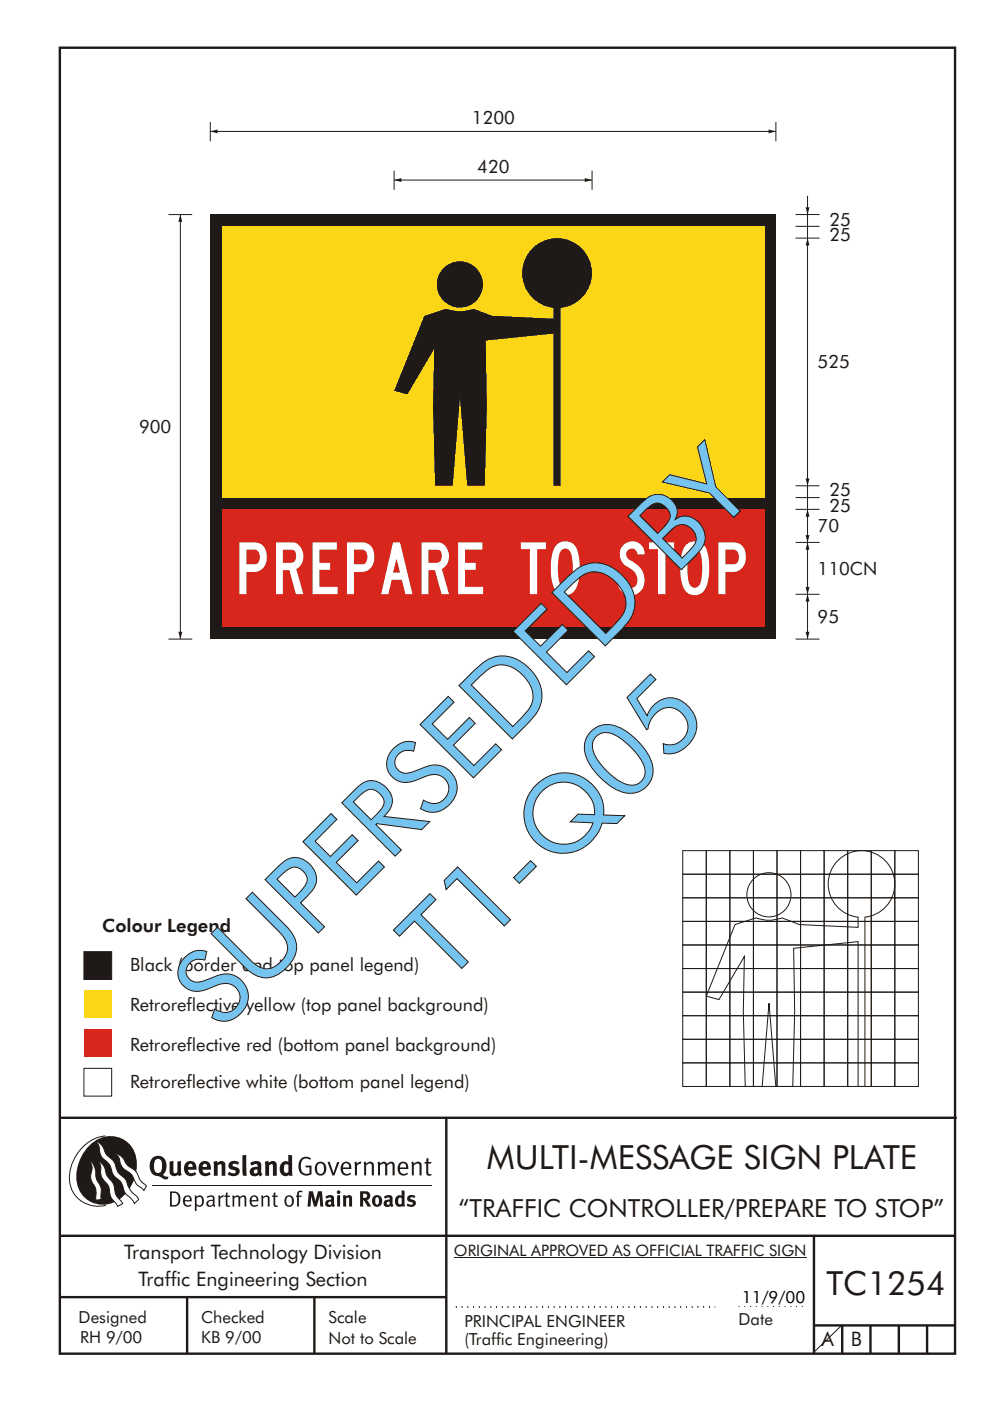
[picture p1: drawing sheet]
<svg xmlns="http://www.w3.org/2000/svg" width="210mm" height="297mm" viewBox="0 0 210 297" stroke-linecap="round" stroke-linejoin="round" font-family="sans-serif">
<g fill="none" stroke="#1f1a17" stroke-width=".51">
<path d="M12.7 10.1h189.9v276.9h-189.9zM12.7 237h190.3M94.7 236.9v50.1M12.7 262h190M12.7 275h82M39.7 275v12M66.7 275v12M172.7 262v25M172.7 281h30M178.7 281v6M184.7 281v6M190.7 281v6"/>
<path d="M196.7 281v6"/>
</g>
<path d="M96.7 277h55M96.7 277.2h55M156.7 277h14" fill="none" stroke="#1f1a17" stroke-width=".21" stroke-dasharray=".2 1" stroke-linecap="butt"/>
<path d="M17.8 201.8h5.9v5.9h-5.9z" fill-rule="evenodd" fill="#1f1a17" stroke="#1f1a17" stroke-width=".21"/>
<path d="M96.3 266.7h74.7" fill="none" stroke="#1f1a17" stroke-width=".21"/>
<path d="M17.8 210h5.9v5.9h-5.9z" fill="#fad617"/>
<g fill="#1f1a17">
<path d="M63.9 245.6a1.61 1.61 0 0 1 2.1 0l-.2 .3a1.17 1.17 0 0 0-1.4-.2 1.17 1.17 0 0 0-.6 1.3 1.42 1.42 0 0 0 1.2 1.9l.7-.2v-1.2h-.8l-.1-.4h1.3v1.9a1.82 1.82 0 0 1-2.2-.1 1.82 1.82 0 0 1-.6-2.1l.2-.7z" fill-rule="evenodd"/>
<path d="M67.3 246.5a1.77 1.77 0 0 0 .3 2.7 1.39 1.39 0 0 0 1.4-.5 1.39 1.39 0 0 0 .2-1.5 1.19 1.19 0 0 0-1.9-.7zM67.5 246.8a.83 .83 0 0 1 1 .1 .83 .83 0 0 1 .2 1 .75 .75 0 0 1-.6 1 .75 .75 0 0 1-.8-.8v-.9z" fill-rule="evenodd"/>
<path d="M69.5 246.4l.4-.1 .9 2.4 .7-2.3h.5l-1.1 2.8h-.4z" fill-rule="evenodd"/>
<path d="M72.6 246.7a1.74 1.74 0 0 0 .5 2.5h.9l.5-.3-.2-.3a.89 .89 0 0 1-1.1 .2 .89 .89 0 0 1-.4-.9h1.7a1.15 1.15 0 0 0-.4-1.4 1.15 1.15 0 0 0-1.5 .2zM73 246.9a.67 .67 0 0 1 .8-.2 .67 .67 0 0 1 .3 .8h-1.3z" fill-rule="evenodd"/>
<path d="M75.2 246.4l.4-.1 .1 .4 .5-.4h.5l-.2 .5a.61 .61 0 0 0-.8 .6v1.8h-.4z" fill-rule="evenodd"/>
<path d="M77.1 246.4l.5-.1 .1 .4a.89 .89 0 0 1 .9-.4 .89 .89 0 0 1 .7 .7v2.2h-.4v-2.2l-.1-.2-.3-.1-.8 .4v2.1h-.4z" fill-rule="evenodd"/>
<path d="M80.1 246.4l.4-.1 .1 .4a.83 .83 0 0 1 .8-.4 .83 .83 0 0 1 .7 .5 .86 .86 0 0 1 .9-.5 .86 .86 0 0 1 .7 .7v2.2h-.4l-.1-2.3a.5 .5 0 0 0-.8 0l-.2 .2v2.1h-.5v-2.2l-.3-.3-.8 .4v2.1h-.4z" fill-rule="evenodd"/>
<path d="M84.7 246.7a1.74 1.74 0 0 0 .5 2.5h.9l.5-.3-.2-.3a.89 .89 0 0 1-1.1 .2 .89 .89 0 0 1-.4-.9h1.7a1.15 1.15 0 0 0-.5-1.4 1.15 1.15 0 0 0-1.4 .2zM85 246.9a.67 .67 0 0 1 .9-.2 .67 .67 0 0 1 .3 .8h-1.3z" fill-rule="evenodd"/>
<path d="M87.3 246.4l.4-.1 .1 .4a.89 .89 0 0 1 .9-.4 .89 .89 0 0 1 .8 .7v2.2h-.5v-2.2l-.1-.2-.3-.1-.8 .4v2.1h-.4z" fill-rule="evenodd"/>
<path d="M90.5 245.6l.4-.1v.9h.7l-.2 .3h-.5v2.1l.1 .1h.5l.1 .3a.71 .71 0 0 1-1.2-.6v-1.9h-.3v-.3h.3z" fill-rule="evenodd"/>
<path d="M36 246.3l.8-.2v2a.46 .46 0 0 0 .2 .6 .46 .46 0 0 0 .6-.2v-2.2l.8-.2v2.4l.2 .5-.6 .4-.2-.3a1.03 1.03 0 0 1-1.2 .2 1.03 1.03 0 0 1-.6-1z" fill-rule="evenodd"/>
<path d="M39.4 246.6a1.64 1.64 0 0 0 0 2.3 1.64 1.64 0 0 0 2.3 .1l-.4-.5a.78 .78 0 0 1-.9 .3 .78 .78 0 0 1-.5-.8h1.8a1.37 1.37 0 0 0-.6-1.6 1.37 1.37 0 0 0-1.7 .2zM40.1 246.9a.48 .48 0 0 1 .6-.1 .48 .48 0 0 1 .2 .6h-1z" fill-rule="evenodd"/>
<path d="M42.5 246.6a1.65 1.65 0 0 0-.2 2 1.65 1.65 0 0 0 1.9 .7l.5-.3-.3-.5a.78 .78 0 0 1-.9 .3 .78 .78 0 0 1-.5-.8h1.8a1.37 1.37 0 0 0-.6-1.6 1.37 1.37 0 0 0-1.7 .2zM43.1 246.9a.48 .48 0 0 1 .6-.1 .48 .48 0 0 1 .2 .6h-.9z" fill-rule="evenodd"/>
<path d="M45.3 246.3l.7-.2 .1 .4a.95 .95 0 0 1 1-.3 .95 .95 0 0 1 .7 .8v2.3h-.8v-2.3l-.3-.2-.5 .3v2.2h-.8z" fill-rule="evenodd"/>
<path d="M48.7 246.5a1.73 1.73 0 0 1 2-.1l-.2 .6-.6-.2a.42 .42 0 0 0-.6 .2l.2 .3a1.23 1.23 0 0 1 1.4 1 1.47 1.47 0 0 1-2.3 .9l-.3-.2 .3-.6 .7 .4a.47 .47 0 0 0 .7-.4 .87 .87 0 0 0-1-.5l-.4-.2-.1-.4z" fill-rule="evenodd"/>
<path d="M53.1 246.6l.3 .6 .3-.2a.62 .62 0 0 1 .9 0l.1 .4a1.21 1.21 0 0 0-1.4 .3 1.21 1.21 0 0 0-.1 1.3 1.19 1.19 0 0 0 1.7 .1l.4 .3 .4-.4-.3-.4v-1.4a.96 .96 0 0 0-1.3-1zM54 248l.6-.1v.7a.43 .43 0 0 1-.6 .1 .43 .43 0 0 1 0-.7z" fill-rule="evenodd"/>
<path d="M56.2 246.3l.7-.2 .1 .4a.95 .95 0 0 1 1.1-.3 .95 .95 0 0 1 .6 .8v2.3h-.8v-2.3l-.2-.2-.6 .3v2.2h-.8z" fill-rule="evenodd"/>
<path d="M61.2 244.8v1.5a1.29 1.29 0 0 0-1.4 .2 1.29 1.29 0 0 0-.5 1.3 1.24 1.24 0 0 0 .6 1.4 1.24 1.24 0 0 0 1.4-.1l.1 .2h.7l-.1-4.3zM60.5 246.9l.4-.1 .3 .2v1.5l-.3 .1a.48 .48 0 0 1-.6-.4 1.52 1.52 0 0 1 .2-1.3z" fill-rule="evenodd"/>
<path d="M51.4 245l.8-.2 .2 4.5h-.8l-.1-.2z" fill-rule="evenodd"/>
</g>
<path d="M22.4 240.8a9 9 0 0 0-7.4 10.9 6.2 6.2 0 0 0 7.5 3.8M32.2 251.4h59.4" fill="none" stroke="#1f1a17" stroke-width=".21"/>
<path d="M19.1 242.7a5.7 5.7 0 0 1 6.5-1.4 5.7 5.7 0 0 1 3.4 5.7 8.6 8.6 0 0 1-6.2 8.3 5.7 5.7 0 0 1-6.5-7 9.9 9.9 0 0 1 2.8-5.6z" fill-rule="evenodd" fill="#1f1a17"/>
<path d="M24.5 244.5a3.1 3.1 0 0 1 2.3 2.2l.7 .7a3.2 3.2 0 0 1 2 2.4l.4 .6 1.2 1.1-.6 .9-.2-.3a3.5 3.5 0 0 1-1.9-2.1 3.8 3.8 0 0 0-2.1-2.1 3.5 3.5 0 0 1-1-2.3zM20.4 241.9a3.4 3.4 0 0 1 1.9 2.5l.7 .8a3.3 3.3 0 0 1 1.7 2.6 4.4 4.4 0 0 0 1.7 2l.3 .3a6.1 6.1 0 0 0 2.5 3.7l.2 .5-.9 .9a6.1 6.1 0 0 0-1.9-2.2l-.4-.8a3.6 3.6 0 0 0-1.9-2.8l-.6-1a3.6 3.6 0 0 0-1.9-2.8 3.7 3.7 0 0 1-.8-2.4zM21 246.1a3.4 3.4 0 0 1 1.5 2.8l.6 .9a3.8 3.8 0 0 1 1.4 3.1l.3 .7 1.2 1.6-1 .6-.5-.8a3.2 3.2 0 0 1-1.3-2.8 4.3 4.3 0 0 0-1.4-2.2 4.7 4.7 0 0 1-.5-2.9zM19.2 246.1a5.1 5.1 0 0 1 1.2 3.7l.3 .7a3.1 3.1 0 0 1 .7 3l.1 .8-1.1 .2-.1-.8a3.5 3.5 0 0 0-.9-3.2 3.6 3.6 0 0 1 .1-2.6z" fill-rule="evenodd" fill="#fff" stroke="#1f1a17" stroke-width=".21"/>
<g fill="#1f1a17">
<path d="M32.4 245.5a2.51 2.51 0 0 0 .4 3.7l.8 .1a2.78 2.78 0 0 0 2 .7l.2-.5h-.6l-.7-.4a2.56 2.56 0 0 0 0-3.8 1.83 1.83 0 0 0-2.1 .2zM33 245.9a.87 .87 0 0 1 1 0 .87 .87 0 0 1 .4 .9v.4a1.17 1.17 0 0 1-.9 1.5l-.3-.1a2.38 2.38 0 0 1-.2-2.7z" fill-rule="evenodd"/>
<path d="M36.5 252.9v2.6a1.12 1.12 0 0 0 1.1-.3 1.12 1.12 0 0 0 .3-1.2l-.1-.5-.4-.4zM36.1 252.6h1.1a1.67 1.67 0 0 1 1.1 1.7 1.67 1.67 0 0 1-1.2 1.5h-1zM39.4 253.9l-.2 .5h1.1a.55 .55 0 0 0-.2-.6 .55 .55 0 0 0-.7 .1zM39.1 253.8a.95 .95 0 0 1 1.2-.2 .95 .95 0 0 1 .4 1.1h-1.5a.72 .72 0 0 0 .4 .8 .72 .72 0 0 0 .9-.2l.1 .3a1.15 1.15 0 0 1-1.5 0 1.15 1.15 0 0 1-.2-1.5zM41.7 254.1v1.2a.7 .7 0 0 0 1 .1 .7 .7 0 0 0 .2-.9 .61 .61 0 0 0-.4-.7 .61 .61 0 0 0-.8 .3zM41.3 253.5l.4-.1v.4a.95 .95 0 0 1 1.2-.2 .95 .95 0 0 1 .3 1.2 .92 .92 0 0 1-.4 1 .92 .92 0 0 1-1.1-.2v1.1l-.4 .1zM44.3 254.8a.5 .5 0 0 0 .1 .8 .5 .5 0 0 0 .7-.4l.1-.6zM43.9 253.7a1 1 0 0 1 1.6 .3v1.4l.2 .2-.2 .3-.3-.3a.78 .78 0 0 1-1.4-.1 .78 .78 0 0 1 .8-1.1h.6a.58 .58 0 0 0-.4-.7 .58 .58 0 0 0-.7 .3zM46.3 253.5l.3-.1 .1 .4 .3-.3 .5-.1-.2 .4a.52 .52 0 0 0-.6 .6v1.4h-.3zM47.9 252.9l.4-.1v.7h.6l-.2 .3h-.4v1.5a.35 .35 0 0 0 .5 .3v.2a.57 .57 0 0 1-.6 .1 .57 .57 0 0 1-.3-.5v-1.6h-.3v-.3h.3zM49.3 253.5l.3-.1 .1 .4 .2-.2a.64 .64 0 0 1 1 .2 .7 .7 0 0 1 .8-.4 .7 .7 0 0 1 .6 .7v1.7h-.4v-1.7l-.3-.3-.6 .3v1.7h-.4v-1.6a.38 .38 0 0 0-.3-.5 .38 .38 0 0 0-.4 .2l-.2 .2v1.7h-.4zM53.5 253.9l-.1 .5h1a.55 .55 0 0 0-.2-.6 .55 .55 0 0 0-.7 .1zM53.2 253.8a.95 .95 0 0 1 1.2-.2 .95 .95 0 0 1 .4 1.1h-1.4a.72 .72 0 0 0 .4 .8 .72 .72 0 0 0 .8-.2l.2 .3a1.15 1.15 0 0 1-1.5 0 1.15 1.15 0 0 1-.3-1.5zM55.4 253.5l.3-.1 .1 .4a.72 .72 0 0 1 .8-.4 .72 .72 0 0 1 .6 .7v1.7h-.4v-1.6a.45 .45 0 0 0-.3-.5 .45 .45 0 0 0-.5 .3l-.2 .1v1.7h-.3zM58.1 252.9l.4-.1-.1 .7h.6l-.1 .3h-.5v1.5a.35 .35 0 0 0 .5 .3l.1 .2a.57 .57 0 0 1-.6 .1 .57 .57 0 0 1-.4-.5v-1.6h-.3v-.3h.3zM60.9 253.9l-.2 .7a.65 .65 0 0 0 .3 .8 .65 .65 0 0 0 .9-.2v-.1a.93 .93 0 0 0-.7-1.4zM60.6 253.7a1.12 1.12 0 0 1 1.5 .1 1.12 1.12 0 0 1 .2 1.4 1.01 1.01 0 0 1-1.3 .6 1.01 1.01 0 0 1-.7-1.2zM63.2 252.6l.5-.2 .5 .2-.1 .2-.4-.1-.3 .2v.6h.7l-.2 .3h-.5v2h-.4v-2h-.2v-.3h.2zM65.5 252.6l-.3 3.2h.7l.1-2.3 .6 2.3h.6l.6-2.3 .2 2.3h.6l-.3-3.2h-.8l-.6 2.1-.5-2.1zM69 253.7l.3 .5a.51 .51 0 0 1 .5-.4 .51 .51 0 0 1 .5 .4v.1a.88 .88 0 0 0-1.2 .4 .88 .88 0 0 0 .2 1.1 .9 .9 0 0 0 1.1-.2l.4 .3 .3-.3-.2-.3v-1.1a.87 .87 0 0 0-.5-.8 .87 .87 0 0 0-1 .1zM69.8 254.8h.5l-.1 .5-.1 .1h-.3l-.1-.1zM71.5 253.5v2.3h.7v-2.4zM71.5 252.8a.39 .39 0 0 0 .7 0 .39 .39 0 0 0-.7 0zM72.7 253.5l.1 2.3h.6v-1.7a.33 .33 0 0 1 .4-.2 .33 .33 0 0 1 .3 .4v1.5h.6v-1.7a.75 .75 0 0 0-.5-.7 .75 .75 0 0 0-.8 .3l-.1-.3zM76.4 252.6v3.2h.6v-1.3l.3 .2 .7 1.1h.8l-1-1.4a.94 .94 0 0 0 .8-1 .94 .94 0 0 0-1-.8zM77 253.1a.51 .51 0 0 1 .8 .1 .51 .51 0 0 1-.2 .7l-.6 .1zM79.2 253.7a1.19 1.19 0 0 0 0 1.7 1.19 1.19 0 0 0 1.7 0 1.19 1.19 0 0 0-.1-1.6 1.19 1.19 0 0 0-1.6-.1zM79.8 253.9l.2-.1a.99 .99 0 0 1 0 1.6 1.06 1.06 0 0 1-.2-1.5zM81.4 253.7l.3 .5a.51 .51 0 0 1 .5-.4 .51 .51 0 0 1 .5 .4v.1a.88 .88 0 0 0-1.1 .4 .88 .88 0 0 0 .2 1.1 .9 .9 0 0 0 1-.2l.4 .3 .3-.3-.2-.3v-1.1a.87 .87 0 0 0-.5-.8 .87 .87 0 0 0-1 .1zM82.2 254.8h.5v.5l-.2 .1h-.3l-.1-.1zM85.2 252.4v1.1a1.2 1.2 0 0 0-1.3 .6 1.2 1.2 0 0 0 .1 1.4l.6 .4 .7-.2 .1 .1h.5l-.1-3.3zM84.7 253.9l.5 .2v1.2a.46 .46 0 0 1-.6-.1 .46 .46 0 0 1-.1-.5zM86.6 253.6a.79 .79 0 0 0-.1 .9 .79 .79 0 0 0 .9 .4 .33 .33 0 0 1 .1 .5 .33 .33 0 0 1-.6 0l-.4-.2-.2 .4a1.15 1.15 0 0 0 1.2 .3 1.15 1.15 0 0 0 .7-1 1.49 1.49 0 0 0-1.1-.8 .4 .4 0 0 1 .2-.3 .4 .4 0 0 1 .5 .1l.1 .1 .2-.4a1.47 1.47 0 0 0-1.5 0z" fill-rule="evenodd"/>
</g>
<g fill="none" stroke="#1f1a17" stroke-width=".21">
<path d="M144.9 195.4h5v5h-5zM144.9 190.4h5v5h-5zM144.9 185.4h5v5h-5zM144.9 180.4h5v5h-5zM149.9 195.4h5v5h-5zM149.9 190.4h5v5h-5zM149.9 185.4h5v5h-5zM149.9 180.4h5v5h-5zM154.9 195.4h5v5h-5zM154.9 190.4h5v5h-5zM154.9 185.4h5v5h-5zM154.9 180.4h5v5h-5z"/>
<path d="M155.9 196l4.5-1.4a8.1 8.1 0 0 0 5.6 0l3.6 1.4 12.5 .6v-2.1a7.1 7.1 0 0 1-5.3-10.8 7.1 7.1 0 0 1 12 0 7.1 7.1 0 0 1-5.3 10.8v35.9h-1.4v-30.8l-13.7 1.5 .2 13.4-.4 15.9h-3.6l-1.4-17.7-1.5 17.7h-3.6l-.4-15.9 .2-11.7-5.4 9.1-2.6-.7zM159.9 195.4h5v5h-5zM159.9 190.4h5v5h-5zM159.9 185.4h5v5h-5zM159.9 180.4h5v5h-5zM164.9 195.4h5v5h-5zM164.9 190.4h5v5h-5zM164.9 185.4h5v5h-5zM164.9 180.4h5v5h-5zM169.9 195.4h5v5h-5zM169.9 190.4h5v5h-5zM169.9 185.4h5v5h-5z"/>
<path d="M169.9 180.4h5v5h-5zM174.9 195.4h5v5h-5zM174.9 190.4h5v5h-5zM174.9 185.4h5v5h-5zM174.9 180.4h5v5h-5zM179.9 195.4h5v5h-5zM179.9 190.4h5v5h-5zM179.9 185.4h5v5h-5zM179.9 180.4h5v5h-5zM184.9 195.4h5v5h-5zM184.9 190.4h5v5h-5zM184.9 185.4h5v5h-5z"/>
<path d="M184.9 180.4h5v5h-5zM189.9 195.4h5v5h-5zM189.9 190.4h5v5h-5zM189.9 185.4h5v5h-5zM189.9 180.4h5v5h-5zM144.9 215.4h5v5h-5zM144.9 210.4h5v5h-5zM144.9 205.4h5v5h-5zM144.9 200.4h5v5h-5zM149.9 215.4h5v5h-5zM149.9 210.4h5v5h-5zM149.9 205.4h5v5h-5z"/>
<path d="M149.9 200.4h5v5h-5zM154.9 215.4h5v5h-5zM154.9 210.4h5v5h-5zM154.9 205.4h5v5h-5zM154.9 200.4h5v5h-5zM159.9 215.4h5v5h-5zM159.9 210.4h5v5h-5zM159.9 205.4h5v5h-5zM159.9 200.4h5v5h-5zM164.9 215.4h5v5h-5zM164.9 210.4h5v5h-5zM164.9 205.4h5v5h-5z"/>
<path d="M164.9 200.4h5v5h-5zM169.9 215.4h5v5h-5zM169.9 210.4h5v5h-5zM169.9 205.4h5v5h-5zM169.9 200.4h5v5h-5zM174.9 215.4h5v5h-5zM174.9 210.4h5v5h-5zM174.9 205.4h5v5h-5zM174.9 200.4h5v5h-5zM179.9 215.4h5v5h-5zM179.9 210.4h5v5h-5zM179.9 205.4h5v5h-5z"/>
<path d="M179.9 200.4h5v5h-5zM184.9 215.4h5v5h-5zM184.9 210.4h5v5h-5zM184.9 205.4h5v5h-5zM184.9 200.4h5v5h-5zM189.9 215.4h5v5h-5zM189.9 210.4h5v5h-5zM189.9 205.4h5v5h-5zM189.9 200.4h5v5h-5zM144.9 225.4h5v5h-5zM144.9 220.4h5v5h-5zM149.9 225.4h5v5h-5z"/>
<path d="M149.9 220.4h5v5h-5zM154.9 225.4h5v5h-5zM154.9 220.4h5v5h-5zM159.9 225.4h5v5h-5zM159.9 220.4h5v5h-5zM164.9 225.4h5v5h-5zM164.9 220.4h5v5h-5zM169.9 225.4h5v5h-5zM169.9 220.4h5v5h-5zM174.9 225.4h5v5h-5zM174.9 220.4h5v5h-5zM179.9 225.4h5v5h-5z"/>
<path d="M179.9 220.4h5v5h-5zM184.9 225.4h5v5h-5zM184.9 220.4h5v5h-5zM189.9 225.4h5v5h-5zM189.9 220.4h5v5h-5zM178.4 281.1l-6 5.8"/>
<circle cx="163.1" cy="189.7" r="4.7"/>
</g>
<path d="M17.8 218.3h5.9v5.9h-5.9z" fill="#d9261c"/>
<path d="M17.8 226.5h5.9v5.9h-5.9z" fill-rule="evenodd" fill="#fff" stroke="#1f1a17" stroke-width=".21"/>
<path d="M44.6 105.5h120v30h-120z" fill="#1f1a17"/>
<path d="M47.1 108h115v25h-115z" fill="#d9261c"/>
<path d="M44.6 45.5h120v62.5h-120z" fill="#1f1a17"/>
<path d="M47.1 48h115v57.5h-115z" fill="#fad617"/>
<path d="M171.3 126v9.5" fill="none" stroke="#1f1a17" stroke-width=".21"/>
<g fill="#1f1a17">
<path d="M170.9 134h.8l-.4 1.5z" fill-rule="evenodd"/>
<path d="M171.3 126l.4 1.5h-.8z" fill-rule="evenodd"/>
</g>
<path d="M171.3 115v11" fill="none" stroke="#1f1a17" stroke-width=".21"/>
<g fill="#1f1a17">
<path d="M170.9 124.5h.8l-.4 1.5z" fill-rule="evenodd"/>
<path d="M171.3 115l.4 1.5h-.8z" fill-rule="evenodd"/>
</g>
<path d="M168.8 115h5.1M171.3 108v7M168.8 126h5.1" fill="none" stroke="#1f1a17" stroke-width=".21"/>
<g fill="#1f1a17">
<path d="M170.9 113.5h.8l-.4 1.5z" fill-rule="evenodd"/>
<path d="M171.3 108l.4 1.5h-.8z" fill-rule="evenodd"/>
</g>
<path d="M168.8 105.5h5.1" fill="none" stroke="#1f1a17" stroke-width=".21"/>
<path d="M92.7 60.3a4.9 4.9 0 0 0 9.8 0 4.9 4.9 0 0 0-9.8 0zM90 66.9l4.6-1.4a8.5 8.5 0 0 0 5.9 0l3.9 1.4 13 .7v-2.3a7.4 7.4 0 0 1-5.5-11.3 7.4 7.4 0 0 1 12.6 0 7.4 7.4 0 0 1-5.5 11.3v37.7h-1.6v-32.3l-14.3 1.5 .2 14.1-.4 16.7h-3.8l-1.5-18.6-1.5 18.6h-3.8l-.4-16.7 .2-12.3-5.7 9.6-2.8-.7z" fill-rule="evenodd" fill="#1f1a17"/>
<path d="M171.3 50.5v52.5M168.8 108h5.1" fill="none" stroke="#1f1a17" stroke-width=".21"/>
<g fill="#1f1a17">
<path d="M170.9 101.5h.8l-.4 1.5z" fill-rule="evenodd"/>
<path d="M171.3 50.5l.4 1.5h-.8z" fill-rule="evenodd"/>
</g>
<path d="M168.8 48h5.1M168.8 50.5h5.1M168.8 45.5h5.1M171.3 41.5v9M168.8 103h5.1M171.3 102.9v5" fill="none" stroke="#1f1a17" stroke-width=".21"/>
<path d="M170.9 44h.8l-.4 1.5 .4-1.5-.4 1.5z" fill-rule="evenodd" fill="#1f1a17"/>
<path d="M83.6 38.2h42" fill="none" stroke="#1f1a17" stroke-width=".21"/>
<g fill="#1f1a17">
<path d="M124.1 37.8l1.5 .4-1.5 .4 1.5-.4-1.5 .4z" fill-rule="evenodd"/>
<path d="M83.6 38.2l1.6-.4v.8z" fill-rule="evenodd"/>
</g>
<path d="M44.6 27.9h120M83.6 36.2v4M125.6 36.2v4" fill="none" stroke="#1f1a17" stroke-width=".21"/>
<g fill="#1f1a17">
<path d="M163.1 27.5l1.5 .4-1.5 .4 1.5-.4-1.5 .4z" fill-rule="evenodd"/>
<path d="M44.6 27.9l1.6-.4v.8z" fill-rule="evenodd"/>
</g>
<path d="M44.6 25.9v4M164.6 25.9v4M35.7 45.5h5.1M38.3 45.5v90M35.7 135.5h5.1M168.8 135.5h5.1" fill="none" stroke="#1f1a17" stroke-width=".21"/>
<g fill="#1f1a17">
<path d="M37.8 134h.9l-.4 1.5z" fill-rule="evenodd"/>
<path d="M38.3 45.5l.4 1.5h-.9z" fill-rule="evenodd"/>
</g>
<g font-size="22.4" fill="#1f1a17">
<text x="94.6" y="208.7" transform="rotate(-45 94.6 208.7)">T1-Q05</text>
<text x="46.7" y="218.7" transform="rotate(-45 46.7 218.7)">SUPERSEDED BY</text>
</g>
<text font-size="11" fill="#fff" x="50.8" y="126">PREPARE TO STOP</text>
<g font-size="7.1" fill="#1f1a17">
<text x="103.3" y="247.8">MULTI-MESSAGE SIGN PLATE</text>
<text x="175.3" y="274.5">TC1254</text>
</g>
<text font-size="5.3" fill="#1f1a17" x="97.3" y="258">“TRAFFIC CONTROLLER/PREPARE TO STOP”</text>
<g font-size="4.2" fill="#1f1a17">
<text x="26.3" y="267">Transport Technology Division</text>
<text x="29.4" y="272.6">Traffic Engineering Section</text>
<text x="174.3" y="285.4">A</text>
<text x="180.5" y="285.4">B</text>
</g>
<g font-size="3.9" fill="#1f1a17">
<text x="100.1" y="26.4">1200</text>
<text x="101.3" y="36.7">420</text>
<text x="176" y="48">25</text>
<text x="176" y="51.2">25</text>
<text x="173.5" y="78.1">525</text>
<text x="29.5" y="91.8">900</text>
<text x="176" y="105.2">25</text>
<text x="173.5" y="112.8">70</text>
<text x="176" y="108.5">25</text>
<text x="173.5" y="121.9">110CN</text>
<text x="173.5" y="132.1">95</text>
<text x="21.7" y="197.6">Colour Legend</text>
<text x="27.6" y="206">Black (border and top panel legend)</text>
<text x="27.6" y="214.3">Retroreflective yellow (top panel background)</text>
<text x="27.6" y="222.8">Retroreflective red (bottom panel background)</text>
<text x="27.6" y="230.7">Retroreflective white (bottom panel legend)</text>
</g>
<text font-size="3.6" x="157.4" y="276.2">11/9/00</text>
<g font-size="3.5" fill="#1f1a17">
<text x="16.7" y="280.5">Designed</text>
<text x="42.7" y="280.5">Checked</text>
<text x="69.7" y="280.5">Scale</text>
<text x="98.5" y="281.4">PRINCIPAL ENGINEER</text>
<text x="156.7" y="281">Date</text>
<text x="17" y="284.8">RH 9/00</text>
<text x="42.7" y="284.8">KB 9/00</text>
<text x="69.7" y="285">Not to Scale</text>
<text x="98.5" y="285.1">(Traffic Engineering)</text>
</g>
<text font-size="3.4" fill="#1f1a17" x="96.3" y="266.3">ORIGINAL APPROVED AS OFFICIAL TRAFFIC SIGN</text>
</svg>
